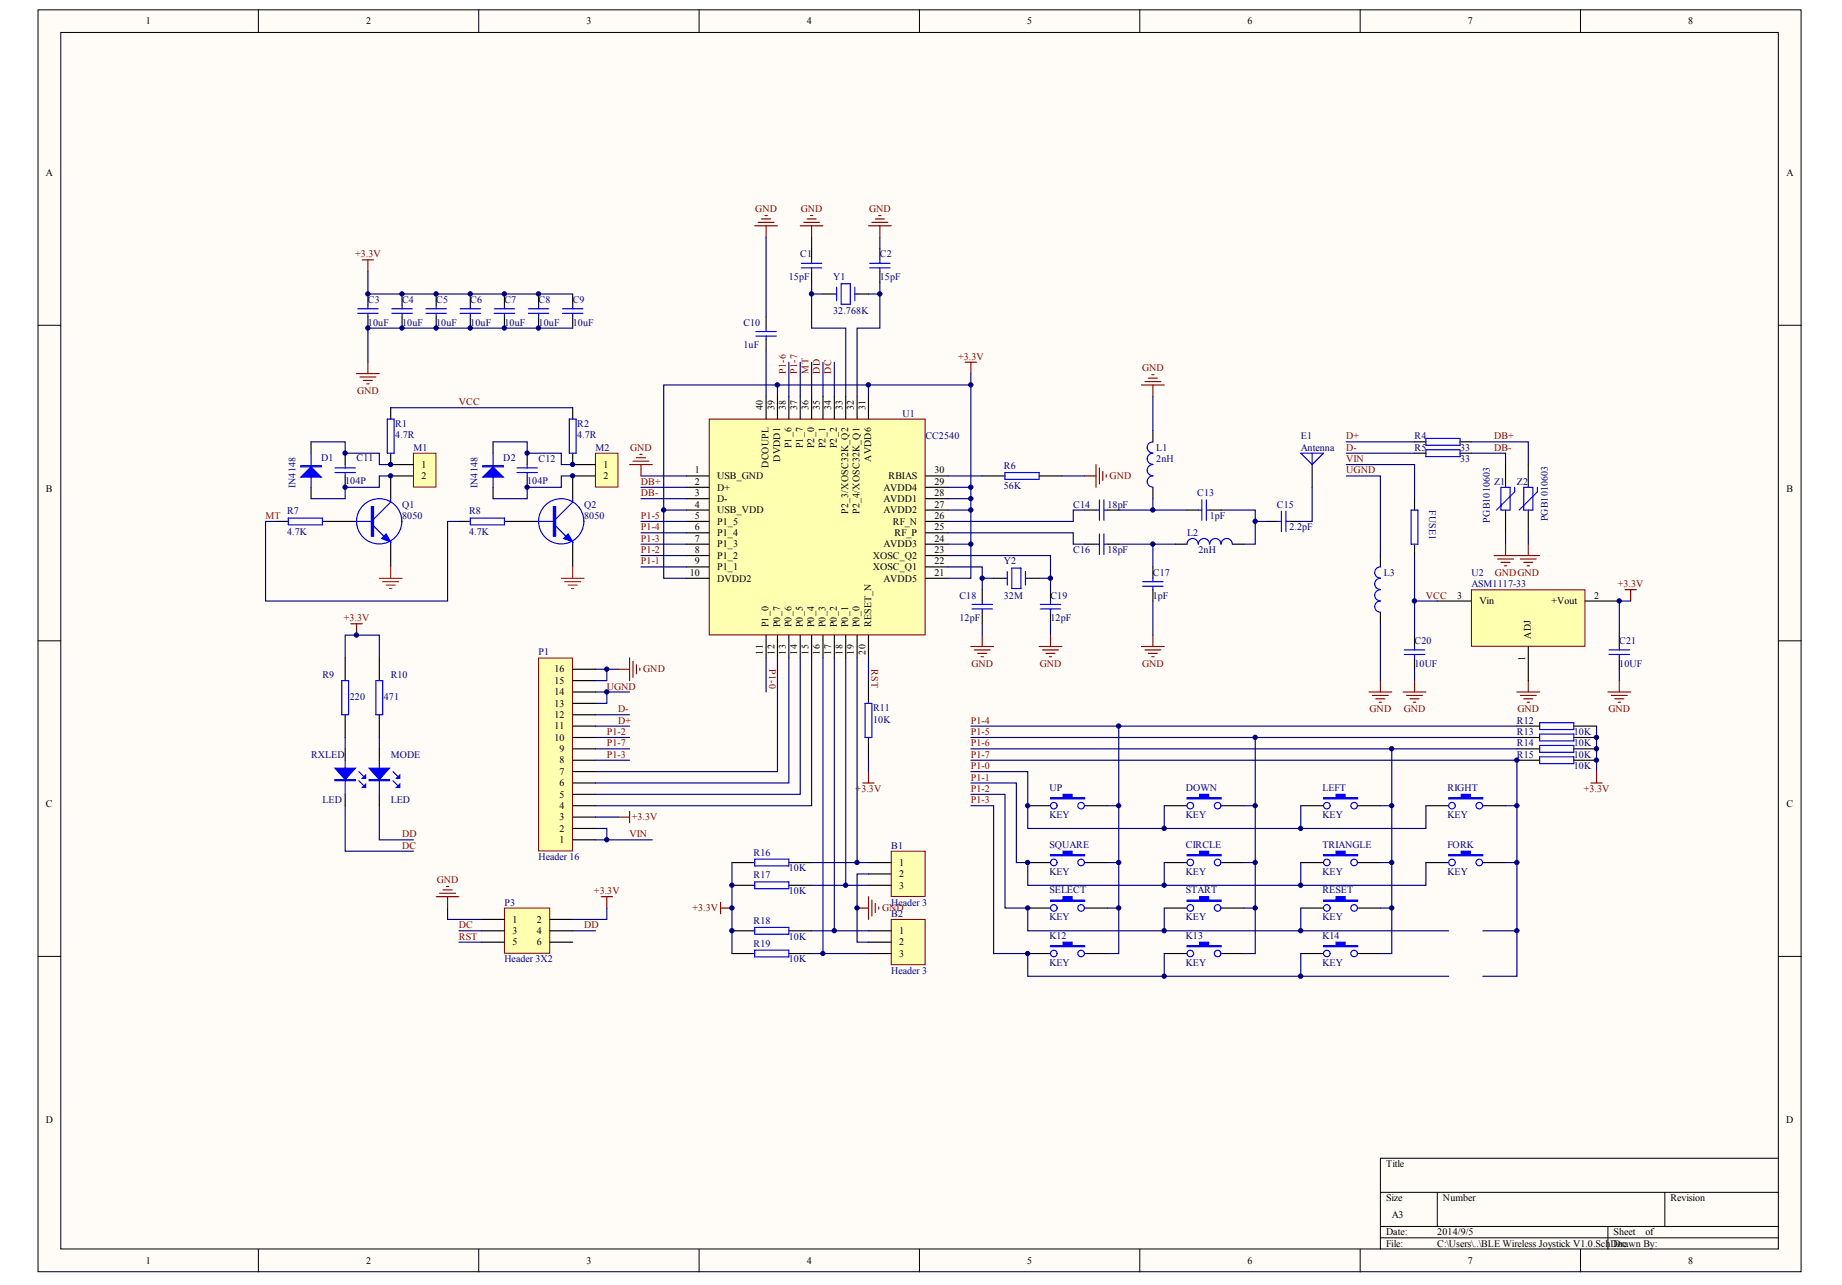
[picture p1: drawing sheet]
<svg xmlns="http://www.w3.org/2000/svg" width="287mm" height="200mm" viewBox="0 0 287 200" stroke-linecap="round" stroke-linejoin="round" font-family="sans-serif">
<g fill="#fffcf8" stroke="#000" stroke-width=".16">
<path d="M5.9 1.5h274.5v196.5h-274.5z"/>
<path d="M9.5 5.1h267.4v189.3h-267.4z"/>
</g>
<g fill="none" stroke="#000" stroke-width=".16">
<path d="M40.2 1.5v3.6M74.5 1.5v3.6M108.9 1.5v3.6M143.2 1.5v3.6M177.5 1.5v3.6M211.8 1.5v3.6M246.1 1.5v3.6M5.9 50.6h3.6M276.9 50.6h3.6M5.9 99.8h3.6M276.9 99.8h3.6M5.9 148.9h3.6"/>
<path d="M276.9 148.9h3.6M40.2 194.5v3.5M74.5 194.5v3.5M108.9 194.5v3.5M143.2 194.5v3.5M177.5 194.5v3.5M211.8 194.5v3.5M214.9 185.6h62M214.9 190.9h62M214.9 192.7h62M223.8 185.6v5.3M246.1 194.5v3.5"/>
<path d="M250.4 190.9v3.6M259.2 185.6v5.3M276.9 180.3h-62v14.2"/>
</g>
<path d="M110.4 65.2h33.6v33.6h-33.6z" fill="#ffffb0" stroke="#800000" stroke-width=".16"/>
<g fill="none" stroke="#000" stroke-width=".18">
<path d="M126.4 38.7v1.8M137 38.7v1.8M57.3 45.8v1.7M57.3 49.3v1.8M62.6 45.8v1.7M62.6 49.3v1.8M67.9 45.8v1.7M67.9 49.3v1.8M73.2 45.8v1.7M73.2 49.3v1.8M78.5 45.8v1.7M78.5 49.3v1.8"/>
<path d="M83.9 45.8v1.7M83.9 49.3v1.8M89.2 45.8v1.7M89.2 49.3v1.8M119.3 49.3v1.8M119.3 52.8v1.8M126.4 42.2v1.8M128.1 45.8h1.8M133.5 45.8h1.7M137 42.2v1.8M106.9 74.1h3.5M106.9 75.9h3.5"/>
<path d="M106.9 77.6h3.5M106.9 79.4h3.5M119.3 61.7v3.5M121.1 61.7v3.5M122.8 61.7v3.5M124.6 61.7v3.5M126.4 61.7v3.5M128.1 61.7v3.5M129.9 61.7v3.5M131.7 61.7v3.5M133.5 61.7v3.5M135.2 61.7v3.5"/>
<path d="M144.1 74.1h3.5M144.1 75.9h3.5M144.1 77.6h3.5M144.1 79.4h3.5M152.9 74.1h3.6M161.8 74.1h3.5M168.9 79.4h1.8M172.4 79.4h1.8M179.5 67v1.8M179.5 75.9v1.7M184.8 79.4h1.8M188.4 79.4h1.7"/>
<path d="M204.3 72.3v3.6M106.9 81.2h3.5M106.9 82.9h3.5M106.9 84.7h3.5M106.9 86.5h3.5M106.9 88.2h3.5M106.9 90h3.5M119.3 98.9v3.5M121.1 98.9v3.5M122.8 98.9v3.5M124.6 98.9v3.5M126.4 98.9v3.5"/>
<path d="M128.1 98.9v3.5M129.9 98.9v3.5M131.7 98.9v3.5M133.5 98.9v3.5M135.2 98.9v3.5M144.1 81.2h3.5M144.1 82.9h3.5M144.1 84.7h3.5M144.1 86.5h3.5M144.1 88.2h3.5M144.1 90h3.5M152.9 91.8v1.8"/>
<path d="M152.9 95.3v1.8M154.7 90h1.8M160 90h1.8M163.6 91.8v1.8M163.6 95.3v1.8M168.9 84.7h1.8M172.4 84.7h1.8M179.5 88.2v1.8M179.5 91.8v1.8M183.1 84.7h1.7M191.9 84.7h1.8M197.2 81.2h1.8"/>
<path d="M200.8 81.2h1.7M53.7 102.4v3.5M53.7 111.3v3.5M59.1 102.4v3.5M59.1 111.3v3.5M135.2 105.9v3.6M135.2 114.8v3.5M236.2 113h3.5M236.2 118.3h3.5M236.2 114.8h3.5M236.2 116.6h3.5M245 113h3.6"/>
<path d="M245 118.3h3.6M245 114.8h3.6M245 116.6h3.6M114 134.3h3.5M114 137.8h3.5M122.8 134.3h3.6M122.8 137.8h3.6M114 144.9h3.5M114 148.4h3.5M122.8 144.9h3.6M122.8 148.4h3.6"/>
</g>
<g fill="none" stroke="#00f" stroke-width=".18">
<path d="M55.7 48.8h3.2M55.7 48.1h3.2M57.3 47.5v.6M57.3 48.8v.5M61 48.8h3.2M61 48.1h3.2M62.6 47.5v.6M62.6 48.8v.5M66.3 48.8h3.2M66.3 48.1h3.2M67.9 47.5v.6M67.9 48.8v.5"/>
<path d="M71.6 48.8h3.2M71.6 48.1h3.2M73.2 47.5v.6M73.2 48.8v.5M76.9 48.8h3.2M76.9 48.1h3.2M78.5 47.5v.6M78.5 48.8v.5M82.3 48.8h3.2M82.3 48.1h3.2M83.9 47.5v.6M83.9 48.8v.5"/>
<path d="M87.6 48.8h3.2M87.6 48.1h3.2M89.2 47.5v.6M89.2 48.8v.5M117.7 52.3h3.2M117.7 51.6h3.2M119.3 51.1v.5M119.3 52.3v.5M124.8 41.7h3.2M124.8 41h3.2M126.4 40.5v.5M126.4 41.7v.5"/>
<path d="M129.9 45.8h.4M130.3 44.7v2.1M131 44.2h1.4v3.2h-1.4zM133.1 44.7v2.1M133.1 45.8h.4M135.4 41.7h3.2M135.4 41h3.2M137 40.5v.5M137 41.7v.5M156.5 73.6h5.3v1h-5.3zM170.7 79.4h.5M171.2 77.8v3.2"/>
<path d="M171.9 79.4h.5M171.9 77.8v3.2M179.5 68.8a.86 .86 0 0 0-.9 .9 .86 .86 0 0 0 .9 .8M179.5 74.1a.87 .87 0 0 0-.9 .9 .87 .87 0 0 0 .9 .8M179.5 72.3a.87 .87 0 0 0-.9 .9 .87 .87 0 0 0 .9 .9M179.5 70.5a.87 .87 0 0 0-.9 .9 .87 .87 0 0 0 .9 .9M186.6 79.4h.5M187.1 77.8v3.2M187.8 79.4h.6M187.8 77.8v3.2M199.5 79.6v3.2M200.2 79.6v3.2"/>
<path d="M202.5 70.5h3.6l-1.8 1.8zM204.3 70.5v1.8M151.3 94.8h3.2M151.3 94.1h3.2M152.9 93.6v.5M152.9 94.8v.5M156.5 90h.3M156.8 89v2.1M157.5 88.4h1.5v3.2h-1.5zM159.7 89v2.1M159.7 90h.3M162 94.8h3.2"/>
<path d="M162 94.1h3.2M163.6 93.6v.5M163.6 94.8v.5M170.7 84.7h.5M171.2 83.1v3.2M171.9 84.7h.5M171.9 83.1v3.2M177.9 91.3h3.2M177.9 90.5h3.2M179.5 90v.5M179.5 91.3v.5M186.6 84.7a.87 .87 0 0 0-.9-.9 .87 .87 0 0 0-.9 .9"/>
<path d="M188.3 84.7a.87 .87 0 0 0-.8-.9 .87 .87 0 0 0-.9 .9M190.1 84.7a.87 .87 0 0 0-.9-.9 .87 .87 0 0 0-.8 .9M191.9 84.7a.87 .87 0 0 0-.9-.9 .87 .87 0 0 0-.9 .9M199 81.2h.5M200.2 81.2h.6M53.2 105.9h1.1v5.4h-1.1zM58.5 105.9h1.1v5.4h-1.1zM134.7 109.5h1.1v5.3h-1.1zM239.7 112.5h5.3v1.1h-5.3zM239.7 114.3h5.3v1h-5.3zM239.7 116h5.3v1.1h-5.3zM239.7 117.8h5.3v1.1h-5.3z"/>
<path d="M117.5 133.7h5.3v1.1h-5.3zM117.5 137.3h5.3v1h-5.3zM117.5 144.4h5.3v1h-5.3zM117.5 147.9h5.3v1.1h-5.3z"/>
</g>
<g fill="none" stroke="#000080" stroke-width=".18">
<path d="M119.3 36.9v12.4M126.4 36.9v1.8M137 36.9v1.8M57.3 42.2v3.6h31.9M89.2 51.1h-31.9v5.3M119.3 54.6v7.1M121.1 59.9v1.8M126.4 44v7.1h5.3v10.6M126.4 45.8h1.7M135.2 45.8h1.8M135.2 59.9v1.8M137 44v7.1h-3.5v10.6"/>
<path d="M151.2 58.2v31.8h-3.6M151.2 59.9h-47.9v30.1h3.6M99.8 74.1h7.1M99.8 75.9h7.1M99.8 77.6h7.1M103.3 79.4h3.6M147.6 79.4h3.6M147.6 74.1h5.3M147.6 75.9h3.6M147.6 77.6h3.6M165.3 74.1h3.6M168.9 79.4h-1.8v1.8h-19.5"/>
<path d="M174.2 79.4h10.6M179.5 61.7v5.3M179.5 77.6v1.8M190.1 79.4h5.4v5.3h-1.8M204.3 75.9v5.3h-1.8M147.6 82.9h19.5v1.8h1.8M147.6 88.2h5.3v3.6M147.6 86.5h16v5.3M147.6 84.7h3.6M152.9 90h1.8M152.9 97.1v1.8M161.8 90h1.8"/>
<path d="M163.6 97.1v1.8M174.2 84.7h8.9M179.5 84.7v3.5M179.5 93.6v5.3M195.5 81.2h1.7"/>
</g>
<g fill="none" stroke="#800000" stroke-width=".18">
<path d="M117.5 35.1h3.6M118 34.6h2.5M118.6 34.1h1.4M119.1 33.6h.4M119.3 35.1v1.8M124.6 35.1h3.5M125.1 34.6h2.5M125.7 34.1h1.4M126.2 33.6h.3M126.4 35.1v1.8M135.2 35.1h3.6M135.8 34.6h2.4"/>
<path d="M136.3 34.1h1.4M136.8 33.6h.4M137 35.1v1.8M55.5 58.2h3.6M56 58.7h2.5M56.4 40.5h1.8M56.6 59.2h1.4M57.1 59.7h.4M57.3 40.5v1.7M57.3 56.4v1.8M150.3 56.4h1.8M151.2 56.4v1.8"/>
<path d="M177.7 59.9h3.6M178.3 59.4h2.4M178.8 58.9h1.4M179.3 58.3h.4M179.5 59.9v1.8M168.9 74.1h1.8M170.7 72.3v3.6M171.2 72.8v2.5M171.7 73.4v1.4M172.2 73.9v.4M152.9 98.9v1.7M163.6 98.9v1.7"/>
<path d="M179.5 98.9v1.7M151.2 100.6h3.5M151.7 101.2h2.5M152.2 101.7h1.4M152.8 102.2h.3M161.8 100.6h3.5M162.3 101.2h2.5M162.9 101.7h1.4M163.4 102.2h.3M177.7 100.6h3.6M178.3 101.2h2.4M178.8 101.7h1.4"/>
<path d="M179.3 102.2h.4M93.6 139.6h1.8M94.5 139.6v1.8M96.3 127.2h1.7M98 126.3v1.8M134.3 121.9h1.8M135.2 120.1v1.8M112.2 140.5v1.7M112.2 141.4h1.8"/>
</g>
<path d="M138.8 143.1h5.2v7.1h-5.2z" fill="#ffffb0" stroke="#800000" stroke-width=".16"/>
<path d="M135.2 144.9h3.6M135.2 146.7h3.6M135.2 148.4h3.6" fill="none" stroke="#000" stroke-width=".18"/>
<path d="M138.8 132.5h5.2v7h-5.2z" fill="#ffffb0" stroke="#800000" stroke-width=".16"/>
<path d="M135.2 134.3h3.6M135.2 136h3.6M135.2 137.8h3.6" fill="none" stroke="#000" stroke-width=".18"/>
<path d="M128.1 102.4v46M129.9 102.4v42.5M131.7 102.4v35.4M133.5 102.4v31.9M114 134.3v14.1M126.4 137.8h8.8M126.4 134.3h8.8M135.2 136h-1.7v10.7h1.7M126.4 148.4h8.8M126.4 144.9h8.8" fill="none" stroke="#000080" stroke-width=".18"/>
<path d="M98 72.3h3.6M98.6 71.8h2.4M99.1 71.3h1.4M99.6 70.7h.4M99.8 72.3v1.8M135.2 139.6v3.5M133.5 141.4h1.7M135.8 140.1v2.5M136.3 140.6v1.5M136.8 141.2v.3" fill="none" stroke="#800000" stroke-width=".18"/>
<path d="M83.9 102.4h5.2v30.1h-5.2z" fill="#ffffb0" stroke="#800000" stroke-width=".16"/>
<g fill="none" stroke="#000" stroke-width=".18">
<path d="M89.2 118.3h3.5M89.2 116.6h3.5M89.2 114.8h3.5M89.2 113h3.5M89.2 111.3h3.5M89.2 109.5h3.5M89.2 107.7h3.5M89.2 105.9h3.5M89.2 104.2h3.5M89.2 130.7h3.5M89.2 129h3.5M89.2 127.2h3.5"/>
<path d="M89.2 125.4h3.5M89.2 123.6h3.5M89.2 121.9h3.5M89.2 120.1h3.5"/>
</g>
<path d="M121.1 102.4v17.7h-28.4M122.8 102.4v19.5h-30.1M124.6 102.4v21.2h-31.9M126.4 102.4v23h-33.7" fill="none" stroke="#000080" stroke-width=".18"/>
<path d="M78.5 141.4h7.1v7h-7.1z" fill="#ffffb0" stroke="#800000" stroke-width=".16"/>
<g fill="none" stroke="#000" stroke-width=".18">
<path d="M60.8 63.5v1.7M60.8 70.5v1.8M60.8 74.1v3.5M89.2 63.5v1.7M89.2 70.5v1.8M89.2 74.1v3.5M43.1 81.2h1.8M50.2 81.2h5.3M60.8 84.7v3.5M71.5 81.2h1.7M78.5 81.2h5.4M89.2 84.7v3.5"/>
<path d="M75 143.1h3.5M75 144.9h3.5M75 146.7h3.5M85.6 143.1h3.6M85.6 144.9h3.6M85.6 146.7h3.6"/>
</g>
<path d="M67.9 139.6h3.6M68.4 139h2.5M69 138.5h1.4M69.5 138h.4M69.7 139.6v1.8" fill="none" stroke="#800000" stroke-width=".18"/>
<path d="M126.4 56.4v5.3M128.1 56.4v5.3M129.9 56.4v5.3M135.2 102.4v3.5M69.7 141.4v1.7h5.3M71.5 144.9h3.5M71.5 146.7h3.5M89.2 144.9h3.5M94.5 141.4v1.7h-5.3" fill="none" stroke="#000080" stroke-width=".18"/>
<g fill="none" stroke="#00f" stroke-width=".18">
<path d="M60.3 65.2h1.1v5.3h-1.1zM60.8 77.6v.6l-2.6 2.6M88.6 65.2h1.1v5.3h-1.1zM89.2 77.6v.6l-2.7 2.6M44.9 80.6h5.3v1.1h-5.3zM55.5 81.2h2.7M58.2 81.9l1.6 1.6M60.8 84.4v.3M73.2 80.6h5.3v1.1h-5.3zM83.9 81.2h2.6M86.5 81.9l1.6 1.6M89.2 84.4v.3"/>
<circle cx="59" cy="81.1" r="3.5"/>
<circle cx="87.4" cy="81.1" r="3.5"/>
</g>
<g fill="#00f" stroke="#00f" stroke-width=".18">
<path d="M59.4 83.8l.7-.7 .7 1.3z"/>
<path d="M87.8 83.8l.7-.7 .7 1.3z"/>
<path d="M57.8 78.9h.4v4.6h-.4z" fill-rule="evenodd"/>
<path d="M86.2 78.9h.3v4.6h-.3z" fill-rule="evenodd"/>
</g>
<path d="M59.1 90h3.5M59.6 90.5h2.5M60.1 91.1h1.4M60.7 91.6h.3M60.8 88.2v1.8M87.4 90h3.5M87.9 90.5h2.5M88.5 91.1h1.4M89 91.6h.3M89.2 88.2v1.8" fill="none" stroke="#f00" stroke-width=".18"/>
<path d="M64.4 70.5h3.5v5.3h-3.5z" fill="#ffffb0" stroke="#800000" stroke-width=".16"/>
<path d="M60.8 72.3h3.6M60.8 74.1h3.6" fill="none" stroke="#000" stroke-width=".18"/>
<path d="M92.7 70.5h3.5v5.3h-3.5z" fill="#ffffb0" stroke="#800000" stroke-width=".16"/>
<g fill="none" stroke="#000" stroke-width=".18">
<path d="M48.4 68.8v1.7M48.4 75.9v1.7M53.7 70.5v1.8M53.7 74.1v1.8M76.8 68.8v1.7M76.8 75.9v1.7M82.1 70.5v1.8M82.1 74.1v1.8M89.2 72.3h3.5M89.2 74.1h3.5M220.2 68.8h1.8M220.2 70.5h1.8"/>
<path d="M220.2 77.6v1.8M227.3 68.8h1.8M227.3 70.5h1.8M214.9 86.5v1.7M214.9 95.3v1.8M220.2 84.7v1.8M220.2 98.9v1.7M252.1 98.9v1.7M53.7 116.6v1.7M59.1 116.6v1.7M220.2 102.4v1.8M252.1 102.4v1.8"/>
<path d="M53.7 123.6v1.8M59.1 123.6v1.8M160 134.3h3.6M160 125.4h3.6M168.9 134.3h3.5M168.9 125.4h3.5M181.3 134.3h3.5M181.3 125.4h3.5M190.1 134.3h3.6M190.1 125.4h3.6M202.5 134.3h3.6M202.5 125.4h3.6"/>
<path d="M211.4 134.3h3.5M211.4 125.4h3.5M222 134.3h3.6M222 125.4h3.6M230.9 134.3h3.5M230.9 125.4h3.5M160 141.4h3.6M160 148.4h3.6M168.9 141.4h3.5M168.9 148.4h3.5M181.3 141.4h3.5M181.3 148.4h3.5"/>
<path d="M190.1 141.4h3.6M190.1 148.4h3.6M202.5 141.4h3.6M202.5 148.4h3.6M211.4 141.4h3.5M211.4 148.4h3.5"/>
</g>
<g fill="none" stroke="#00f" stroke-width=".18">
<path d="M46.8 72.5h3.2v.2h-3.2zM48.4 70.5v5.4M52.2 73.6h3.1M52.2 72.8h3.1M53.7 72.3v.5M53.7 73.6v.5M75.2 72.5h3.2v.2h-3.2zM76.8 70.5v5.4M80.5 73.6h3.2M80.5 72.8h3.2M82.1 72.3v.5M82.1 73.6v.5"/>
<path d="M219.7 79.4h1.1v5.3h-1.1zM222 68.2h5.3v1.1h-5.3zM222 70h5.3v1.1h-5.3zM214.9 91.8a.88 .88 0 0 0-.8 .9 .88 .88 0 0 0 .8 .9 .87 .87 0 0 0-.8 .8 .87 .87 0 0 0 .8 .9M214.9 90a.87 .87 0 0 0-.8 .9 .87 .87 0 0 0 .8 .9M214.9 88.2a.87 .87 0 0 0-.8 .9 .87 .87 0 0 0 .8 .9M53.7 118.3v5.3M59.1 118.3v5.3M218.7 101.9h3.1M218.7 101.2h3.1M220.2 100.6v.6M220.2 101.9v.5"/>
<path d="M250.5 101.9h3.2M250.5 101.2h3.2M252.1 100.6v.6M252.1 101.9v.5M55.9 121.5l.7 .7M55.9 120.1l.7 .7M61.2 121.5l.7 .7M61.2 120.1l.7 .7"/>
<circle cx="164.1" cy="134.3" r=".51"/>
<circle cx="164.1" cy="125.4" r=".51"/>
<circle cx="168.3" cy="134.3" r=".51"/>
<circle cx="168.3" cy="125.4" r=".51"/>
<circle cx="185.3" cy="134.3" r=".51"/>
<circle cx="185.3" cy="125.4" r=".51"/>
<circle cx="189.6" cy="134.3" r=".51"/>
<circle cx="189.6" cy="125.4" r=".51"/>
<circle cx="206.6" cy="134.3" r=".51"/>
<circle cx="206.6" cy="125.4" r=".51"/>
<circle cx="210.8" cy="134.3" r=".51"/>
<circle cx="210.8" cy="125.4" r=".51"/>
<circle cx="226.1" cy="134.3" r=".51"/>
<circle cx="226.1" cy="125.4" r=".51"/>
<circle cx="230.3" cy="134.3" r=".51"/>
<circle cx="230.3" cy="125.4" r=".51"/>
<circle cx="164.1" cy="141.3" r=".51"/>
<circle cx="164.1" cy="148.4" r=".51"/>
<circle cx="168.3" cy="141.3" r=".51"/>
<circle cx="168.3" cy="148.4" r=".51"/>
<circle cx="185.3" cy="141.3" r=".51"/>
<circle cx="185.3" cy="148.4" r=".51"/>
<circle cx="189.6" cy="141.3" r=".51"/>
<circle cx="189.6" cy="148.4" r=".51"/>
<circle cx="206.6" cy="141.3" r=".51"/>
<circle cx="206.6" cy="148.4" r=".51"/>
<circle cx="210.8" cy="141.3" r=".51"/>
<circle cx="210.8" cy="148.4" r=".51"/>
</g>
<g fill="#00f" stroke="#00f" stroke-width=".18">
<path d="M46.8 74.3l1.6-1.6 1.6 1.6z"/>
<path d="M75.2 74.3l1.6-1.6 1.6 1.6z"/>
<path d="M52.2 119.6h3.1l-1.6 1.7z"/>
<path d="M56.4 122.6l.5-.5v.5z"/>
<path d="M56.4 121.2l.5-.6v.6z"/>
<path d="M57.5 119.6h3.2l-1.6 1.7z"/>
<path d="M61.7 122.6l.5-.5v.5z"/>
<path d="M61.7 121.2l.5-.6v.6z"/>
<path d="M52.2 121.3h3.1v.2h-3.1z" fill-rule="evenodd"/>
<path d="M57.5 121.3h3.2v.2h-3.2z" fill-rule="evenodd"/>
<path d="M163.6 133h1.9v-.5h1.4v.5h2v.2h-5.3z" fill-rule="evenodd"/>
<path d="M163.6 140.1h1.9v-.5h1.4v.5h2v.2h-5.3z" fill-rule="evenodd"/>
<path d="M163.6 124.2h1.9v-.6h1.4v.6h2v.2h-5.3z" fill-rule="evenodd"/>
<path d="M163.6 147.2h1.9v-.5h1.4v.5h2v.2h-5.3z" fill-rule="evenodd"/>
<path d="M184.8 133h2v-.5h1.4v.5h1.9v.2h-5.3z" fill-rule="evenodd"/>
<path d="M184.8 140.1h2v-.5h1.4v.5h1.9v.2h-5.3z" fill-rule="evenodd"/>
<path d="M184.8 124.2h2v-.6h1.4v.6h1.9v.2h-5.3z" fill-rule="evenodd"/>
<path d="M184.8 147.2h2v-.5h1.4v.5h1.9v.2h-5.3z" fill-rule="evenodd"/>
<path d="M206.1 133h1.9v-.5h1.4v.5h2v.2h-5.3z" fill-rule="evenodd"/>
<path d="M206.1 140.1h1.9v-.5h1.4v.5h2v.2h-5.3z" fill-rule="evenodd"/>
<path d="M206.1 124.2h1.9v-.6h1.4v.6h2v.2h-5.3z" fill-rule="evenodd"/>
<path d="M206.1 147.2h1.9v-.5h1.4v.5h2v.2h-5.3z" fill-rule="evenodd"/>
<path d="M225.6 133h1.9v-.5h1.4v.5h2v.2h-5.3z" fill-rule="evenodd"/>
<path d="M225.6 124.2h1.9v-.6h1.4v.6h2v.2h-5.3z" fill-rule="evenodd"/>
</g>
<g fill="none" stroke="#000080" stroke-width=".18">
<path d="M48.4 68.8h5.3v1.7h5.4v1.8h1.7M60.8 74.1h-1.7v1.8h-5.4v1.7h-5.3M76.8 68.8h5.3v1.7h5.3v1.8h1.8M89.2 74.1h-1.8v1.8h-5.3v1.7h-5.3M229.1 68.8h8.9v3.5M229.1 70.5h5.3v1.8M220.2 86.5v7.1M223.8 93.6h-3.6v5.3M253.9 93.6h-1.8v5.3M53.7 102.4v-3.5h5.4v3.5M53.7 114.8v1.8M59.1 114.8v1.8"/>
<path d="M92.7 104.2h3.6M92.7 111.3h5.3M92.7 113h5.3M92.7 114.8h5.3M92.7 116.6h5.3M92.7 118.3h5.3M92.7 107.7h5.3M94.5 104.2v1.7h-1.8M94.5 107.7v1.8h-1.8M135.2 118.3v1.8M151.2 118.3h85v33.7h-5.3M151.2 113h23"/>
<path d="M151.2 114.8h44.3M151.2 116.6h65.5M220.2 104.2v1.7M236.2 113h-62v35.4h-1.8M236.2 114.8h-40.7v33.6h-1.8M236.2 116.6h-19.5v31.8h-1.8M248.6 113v7.1M252.1 104.2v1.7M92.7 129h1.8v1.7M92.7 130.7h8.9M92.7 127.2h3.6M151.2 120.1h8.8v8.9h62v-3.6"/>
<path d="M151.2 121.9h7.1v12.4h1.7v3.5h62v-3.5M151.2 123.6h5.3v17.8h3.5v3.5h65.6M151.2 125.4h3.5v23h5.3v3.6h65.6M172.4 134.3h1.8M172.4 125.4h1.8M181.3 125.4v3.6M181.3 134.3v3.5M193.7 134.3h1.8M193.7 125.4h1.8M202.5 125.4v3.6M202.5 134.3v3.5M214.9 134.3h1.8"/>
<path d="M214.9 125.4h1.8M234.4 134.3h1.8M234.4 125.4h1.8M172.4 141.4h1.8M181.3 141.4v3.5M181.3 148.4v3.6M193.7 141.4h1.8M202.5 141.4v3.5M202.5 148.4v3.6M214.9 141.4h1.8M230.9 144.9h5.3"/>
</g>
<g fill="none" stroke="#800000" stroke-width=".18">
<path d="M232.6 86.5h7.1M233.2 87h2.5M233.7 87.5h1.4M234.2 88.1h.4M234.4 84.7v1.8M236.7 87h2.5M237.3 87.5h1.4M237.8 88.1h.3M238 84.7v1.8M253 91.8h1.8M253.9 91.8v1.8M96.3 104.2h1.7"/>
<path d="M98 102.4v3.5M98.6 102.9v2.5M99.1 103.5v1.4M99.6 104v.4M213.2 107.7h3.5M213.7 108.2h2.5M214.2 108.8h1.4M214.8 109.3h.3M214.9 105.9v1.8M218.5 107.7h3.5M219 108.2h2.5M219.5 108.8h1.5"/>
<path d="M220.1 109.3h.3M220.2 105.9v1.8M236.2 107.7h3.5M236.7 108.2h2.5M237.3 108.8h1.4M237.8 109.3h.3M238 105.9v1.8M250.4 107.7h3.5M250.9 108.2h2.5M251.4 108.8h1.4M252 109.3h.3M252.1 105.9v1.8"/>
<path d="M247.7 121.9h1.8M248.6 120.1v1.8"/>
</g>
<path d="M229.1 91.8h17.7v8.8h-17.7z" fill="#ffffb0" stroke="#800000" stroke-width=".16"/>
<path d="M234.4 72.3v3.6M234.4 79.4v3.5M238 72.3v3.6M238 79.4v3.5M223.8 93.6h5.3M246.8 93.6h5.3M238 100.6v5.3" fill="none" stroke="#000" stroke-width=".18"/>
<g fill="none" stroke="#000080" stroke-width=".18">
<path d="M122.8 56.4v5.3M124.6 56.4v5.3M60.8 63.5h28.4M209.6 74.1h5.3v12.4M209.6 72.3h10.6v5.3M209.6 70.5h10.6M209.6 68.8h10.6M43.1 81.2h-1.8v12.4h28.4v-12.4h1.8M99.8 81.2h7.1M99.8 82.9h7.1M99.8 84.7h7.1M99.8 86.5h7.1"/>
<path d="M99.8 88.2h7.1M214.9 97.1v8.8M234.4 82.9v1.8M238 82.9v1.8M119.3 102.4v5.3M53.7 125.4v7.1h10.7M59.1 125.4v5.3h5.3"/>
</g>
<path d="M233.7 75.9h1.4v3.5h-1.4zM235.8 75.9v.7l-2.8 2.8M237.3 75.9h1.4v3.5h-1.4zM239.4 75.9v.7l-2.9 2.8" fill="none" stroke="#00f" stroke-width=".18"/>
<path d="M54.6 97.1h1.8M55.5 97.1v1.8" fill="none" stroke="#800000" stroke-width=".18"/>
<g fill="#000080" stroke="#000080" stroke-width=".16">
<circle cx="53.7" cy="75.8" r=".34"/>
<circle cx="53.7" cy="70.5" r=".34"/>
<circle cx="55.5" cy="98.9" r=".34"/>
<circle cx="57.3" cy="51.1" r=".34"/>
<circle cx="57.3" cy="45.7" r=".34"/>
<circle cx="60.8" cy="74.1" r=".34"/>
<circle cx="60.8" cy="72.3" r=".34"/>
<circle cx="62.6" cy="51.1" r=".34"/>
<circle cx="62.6" cy="45.7" r=".34"/>
<circle cx="67.9" cy="51.1" r=".34"/>
<circle cx="67.9" cy="45.7" r=".34"/>
<circle cx="73.2" cy="51.1" r=".34"/>
<circle cx="73.2" cy="45.7" r=".34"/>
<circle cx="78.5" cy="51.1" r=".34"/>
<circle cx="78.5" cy="45.7" r=".34"/>
<circle cx="82.1" cy="75.8" r=".34"/>
<circle cx="82.1" cy="70.5" r=".34"/>
<circle cx="83.8" cy="51.1" r=".34"/>
<circle cx="83.8" cy="45.7" r=".34"/>
<circle cx="89.2" cy="74.1" r=".34"/>
<circle cx="89.2" cy="72.3" r=".34"/>
<circle cx="94.5" cy="130.7" r=".34"/>
<circle cx="94.5" cy="107.7" r=".34"/>
<circle cx="94.5" cy="104.2" r=".34"/>
<circle cx="103.3" cy="79.4" r=".34"/>
<circle cx="114" cy="144.9" r=".34"/>
<circle cx="114" cy="141.3" r=".34"/>
<circle cx="114" cy="137.8" r=".34"/>
<circle cx="121" cy="59.9" r=".34"/>
<circle cx="126.4" cy="45.7" r=".34"/>
<circle cx="128.1" cy="148.4" r=".33"/>
<circle cx="129.9" cy="144.9" r=".34"/>
<circle cx="131.7" cy="137.8" r=".34"/>
<circle cx="133.4" cy="141.3" r=".34"/>
<circle cx="133.4" cy="134.3" r=".34"/>
<circle cx="135.2" cy="59.9" r=".34"/>
<circle cx="137" cy="45.7" r=".34"/>
<circle cx="151.2" cy="84.7" r=".34"/>
<circle cx="151.2" cy="79.4" r=".34"/>
<circle cx="151.2" cy="77.6" r=".34"/>
<circle cx="151.2" cy="75.8" r=".34"/>
<circle cx="151.2" cy="59.9" r=".34"/>
<circle cx="152.9" cy="90" r=".34"/>
<circle cx="160" cy="148.4" r=".33"/>
<circle cx="160" cy="141.3" r=".34"/>
<circle cx="160" cy="134.3" r=".34"/>
<circle cx="160" cy="125.4" r=".33"/>
<circle cx="163.5" cy="90" r=".34"/>
<circle cx="174.2" cy="141.3" r=".34"/>
<circle cx="174.2" cy="134.3" r=".34"/>
<circle cx="174.2" cy="125.4" r=".33"/>
<circle cx="174.2" cy="113" r=".34"/>
<circle cx="179.5" cy="84.7" r=".34"/>
<circle cx="179.5" cy="79.4" r=".34"/>
<circle cx="181.3" cy="152" r=".34"/>
<circle cx="181.3" cy="144.9" r=".34"/>
<circle cx="181.3" cy="137.8" r=".34"/>
<circle cx="181.3" cy="128.9" r=".34"/>
<circle cx="195.4" cy="141.3" r=".34"/>
<circle cx="195.4" cy="134.3" r=".34"/>
<circle cx="195.4" cy="125.4" r=".33"/>
<circle cx="195.4" cy="114.8" r=".34"/>
<circle cx="195.4" cy="81.1" r=".34"/>
<circle cx="202.5" cy="152" r=".34"/>
<circle cx="202.5" cy="144.9" r=".34"/>
<circle cx="202.5" cy="137.8" r=".34"/>
<circle cx="202.5" cy="128.9" r=".34"/>
<circle cx="216.7" cy="141.3" r=".34"/>
<circle cx="216.7" cy="134.3" r=".34"/>
<circle cx="216.7" cy="125.4" r=".33"/>
<circle cx="216.7" cy="116.6" r=".34"/>
<circle cx="220.2" cy="93.5" r=".34"/>
<circle cx="236.2" cy="144.9" r=".34"/>
<circle cx="236.2" cy="134.3" r=".34"/>
<circle cx="236.2" cy="125.4" r=".33"/>
<circle cx="236.2" cy="118.3" r=".34"/>
<circle cx="248.6" cy="118.3" r=".34"/>
<circle cx="248.6" cy="116.6" r=".34"/>
<circle cx="248.6" cy="114.8" r=".34"/>
<circle cx="252.1" cy="93.5" r=".34"/>
</g>
<g font-size="1.6">
<text x="22.7" y="3.8">1</text>
<text x="57" y="3.8">2</text>
<text x="91.3" y="3.8">3</text>
<text x="125.6" y="3.8">4</text>
<text x="159.9" y="3.8">5</text>
<text x="194.2" y="3.8">6</text>
<text x="228.6" y="3.8">7</text>
<text x="262.9" y="3.8">8</text>
<text x="7.2" y="27.5">A</text>
<text x="278.2" y="27.5">A</text>
<text x="7.2" y="76.6">B</text>
<text x="65.6" y="72.8">1</text>
<text x="65.6" y="74.6">2</text>
<text x="94" y="72.8">1</text>
<text x="94" y="74.6">2</text>
<text x="108.2" y="73.7">1</text>
<text x="108.2" y="75.5">2</text>
<text x="108.2" y="77.2">3</text>
<text x="111.7" y="74.6">USB_GND</text>
<text x="111.7" y="76.4">D+</text>
<text x="137.6" y="76.4">AVDD4</text>
<text x="138.4" y="74.6">RBIAS</text>
<text x="145.5" y="77.2">28</text>
<text x="145.5" y="75.5">29</text>
<text x="145.5" y="73.7">30</text>
<text x="278.2" y="76.6">B</text>
<text x="108.2" y="79">4</text>
<text x="108.2" y="80.8">5</text>
<text x="108.2" y="82.6">6</text>
<text x="111.7" y="78.1">D-</text>
<text x="111.7" y="79.9">USB_VDD</text>
<text x="111.7" y="81.7">P1_5</text>
<text x="111.7" y="83.4">P1_4</text>
<text x="137.6" y="79.9">AVDD2</text>
<text x="137.6" y="78.1">AVDD1</text>
<text x="139" y="81.7">RF_N</text>
<text x="139.3" y="83.4">RF_P</text>
<text x="145.5" y="82.6">25</text>
<text x="145.5" y="80.8">26</text>
<text x="145.5" y="79">27</text>
<text x="107.4" y="89.6">10</text>
<text x="108.2" y="84.3">7</text>
<text x="108.2" y="86.1">8</text>
<text x="108.2" y="87.9">9</text>
<text x="111.7" y="85.2">P1_3</text>
<text x="111.7" y="87">P1_2</text>
<text x="111.7" y="88.8">P1_1</text>
<text x="135.9" y="88.8">XOSC_Q1</text>
<text x="135.9" y="87">XOSC_Q2</text>
<text x="137.6" y="85.2">AVDD3</text>
<text x="145.5" y="89.6">21</text>
<text x="145.5" y="87.9">22</text>
<text x="145.5" y="86.1">23</text>
<text x="145.5" y="84.3">24</text>
<text x="111.7" y="90.5">DVDD2</text>
<text x="137.6" y="90.5">AVDD5</text>
<text x="226.9" y="93.2">3</text>
<text x="230.3" y="94.1">Vin</text>
<text x="241.6" y="94.1">+Vout</text>
<text x="248.2" y="93.2">2</text>
<text x="86.3" y="106.5">15</text>
<text x="86.3" y="104.7">16</text>
<text x="86.3" y="113.5">11</text>
<text x="86.3" y="111.8">12</text>
<text x="86.3" y="110">13</text>
<text x="86.3" y="108.2">14</text>
<text x="86.3" y="115.3">10</text>
<text x="87.1" y="118.8">8</text>
<text x="87.1" y="117.1">9</text>
<text x="7.2" y="125.7">C</text>
<text x="87.1" y="125.9">4</text>
<text x="87.1" y="124.2">5</text>
<text x="87.1" y="122.4">6</text>
<text x="87.1" y="120.6">7</text>
<text x="278.2" y="125.7">C</text>
<text x="87.1" y="131.2">1</text>
<text x="87.1" y="129.5">2</text>
<text x="87.1" y="127.7">3</text>
<text x="140" y="134.8">1</text>
<text x="140" y="136.5">2</text>
<text x="79.8" y="143.6">1</text>
<text x="83.6" y="143.6">2</text>
<text x="140" y="138.3">3</text>
<text x="79.8" y="145.4">3</text>
<text x="79.8" y="147.2">5</text>
<text x="83.6" y="145.4">4</text>
<text x="83.6" y="147.2">6</text>
<text x="140" y="145.4">1</text>
<text x="140" y="147.2">2</text>
<text x="140" y="148.9">3</text>
<text x="7.1" y="174.8">D</text>
<text x="278.1" y="174.8">D</text>
<text x="215.8" y="181.7">Title</text>
<text x="215.8" y="187">Size</text>
<text x="216.7" y="189.6">A3</text>
<text x="224.7" y="187">Number</text>
<text x="260.1" y="187">Revision</text>
<text x="22.7" y="196.7">1</text>
<text x="57" y="196.7">2</text>
<text x="91.3" y="196.7">3</text>
<text x="125.6" y="196.7">4</text>
<text x="159.9" y="196.7">5</text>
<text x="194.2" y="196.7">6</text>
<text x="215.8" y="192.3">Date:</text>
<text x="215.8" y="194.1">File:</text>
<text x="223.8" y="192.3">2014/9/5</text>
<text x="223.8" y="194.1">C:\Users\..\BLE Wireless Joystick V1.0.Sch</text>
<text x="228.6" y="196.7">7</text>
<text x="250.8" y="194.1">Doc</text>
<text x="251.2" y="192.3">Sheet</text>
<text x="251.2" y="194.1">Drawn By:</text>
<text x="256.2" y="192.3">of</text>
<text x="262.9" y="196.7">8</text>
</g>
<g font-size="1.6" fill="#800000">
<text x="117.6" y="33">GND</text>
<text x="124.7" y="33">GND</text>
<text x="135.3" y="33">GND</text>
<text x="55.3" y="40.1">+3.3V</text>
<text x="149.2" y="56">+3.3V</text>
<text x="177.8" y="57.8">GND</text>
<text x="55.6" y="61.3">GND</text>
<text x="71.5" y="63.1">VCC</text>
<text x="98.1" y="70.2">GND</text>
<text x="209.6" y="68.4">D+</text>
<text x="209.6" y="70.2">D-</text>
<text x="209.6" y="71.9">VIN</text>
<text x="232.6" y="68.4">DB+</text>
<text x="232.6" y="70.2">DB-</text>
<text x="99.8" y="75.5">DB+</text>
<text x="99.8" y="77.2">DB-</text>
<text x="172.8" y="74.6">GND</text>
<text x="209.6" y="73.7">UGND</text>
<text x="41.3" y="80.8">MT</text>
<text x="99.8" y="80.8">P1-5</text>
<text x="99.8" y="82.6">P1-4</text>
<text x="99.8" y="84.3">P1-3</text>
<text x="99.8" y="86.1">P1-2</text>
<text x="99.8" y="87.9">P1-1</text>
<text x="232.7" y="89.6">GNDGND</text>
<text x="222" y="93.2">VCC</text>
<text x="251.9" y="91.4">+3.3V</text>
<text x="53.5" y="96.7">+3.3V</text>
<text x="94.5" y="107.3">UGND</text>
<text x="100.2" y="104.7">GND</text>
<text x="151.3" y="103.8">GND</text>
<text x="161.9" y="103.8">GND</text>
<text x="177.8" y="103.8">GND</text>
<text x="96.3" y="110.9">D-</text>
<text x="96.3" y="112.6">D+</text>
<text x="151.2" y="112.6">P1-4</text>
<text x="213.3" y="110.9">GND</text>
<text x="218.6" y="110.9">GND</text>
<text x="236.3" y="110.9">GND</text>
<text x="250.5" y="110.9">GND</text>
<text x="94.5" y="114.4">P1-2</text>
<text x="94.5" y="116.2">P1-7</text>
<text x="94.5" y="118">P1-3</text>
<text x="151.2" y="118">P1-7</text>
<text x="151.2" y="116.2">P1-6</text>
<text x="151.2" y="114.4">P1-5</text>
<text x="151.2" y="119.7">P1-0</text>
<text x="133.2" y="123.3">+3.3V</text>
<text x="151.2" y="125">P1-3</text>
<text x="151.2" y="123.3">P1-2</text>
<text x="151.2" y="121.5">P1-1</text>
<text x="246.6" y="123.3">+3.3V</text>
<text x="62.6" y="130.3">DD</text>
<text x="98" y="130.3">VIN</text>
<text x="98.4" y="127.7">+3.3V</text>
<text x="62.6" y="132.1">DC</text>
<text x="68" y="137.4">GND</text>
<text x="92.5" y="139.2">+3.3V</text>
<text x="107.8" y="141.9">+3.3V</text>
<text x="137.4" y="141.9">GND</text>
<text x="71.5" y="144.5">DC</text>
<text x="71.5" y="146.3">RST</text>
<text x="90.9" y="144.5">DD</text>
</g>
<g font-size="1.6" fill="#000080">
<text x="124.6" y="40.1">C1</text>
<text x="137" y="40.1">C2</text>
<text x="57.3" y="47.2">C3</text>
<text x="62.6" y="47.2">C4</text>
<text x="67.9" y="47.2">C5</text>
<text x="73.2" y="47.2">C6</text>
<text x="78.5" y="47.2">C7</text>
<text x="83.9" y="47.2">C8</text>
<text x="89.2" y="47.2">C9</text>
<text x="122.8" y="43.6">15pF</text>
<text x="129.7" y="43.6">Y1</text>
<text x="137" y="43.6">15pF</text>
<text x="57.3" y="50.7">10uF</text>
<text x="62.6" y="50.7">10uF</text>
<text x="67.9" y="50.7">10uF</text>
<text x="73.2" y="50.7">10uF</text>
<text x="78.5" y="50.7">10uF</text>
<text x="83.9" y="50.7">10uF</text>
<text x="89.2" y="50.7">10uF</text>
<text x="115.7" y="50.7">C10</text>
<text x="129.7" y="48.9">32.768K</text>
<text x="115.7" y="54.2">1uF</text>
<text x="140.5" y="64.9">U1</text>
<text x="50" y="71.8">D1</text>
<text x="55.5" y="71.8">C11</text>
<text x="61.5" y="66.4">R1</text>
<text x="61.5" y="68.2">4.7R</text>
<text x="64.4" y="70.2">M1</text>
<text x="78.4" y="71.8">D2</text>
<text x="83.9" y="71.9">C12</text>
<text x="89.9" y="66.4">R2</text>
<text x="89.9" y="68.2">4.7R</text>
<text x="92.7" y="70.2">M2</text>
<text x="144.1" y="68.4">CC2540</text>
<text x="180" y="70.2">L1</text>
<text x="180" y="71.9">2nH</text>
<text x="202.5" y="68.4">E1</text>
<text x="202.5" y="70.2">Antenna</text>
<text x="220.2" y="68.4">R4</text>
<text x="220.2" y="70.2">R5</text>
<text x="227.3" y="70.2">33</text>
<text x="227.3" y="71.9">33</text>
<text x="53.7" y="75.3">104P</text>
<text x="82.1" y="75.3">104P</text>
<text x="156.3" y="73">R6</text>
<text x="156.3" y="76.2">56K</text>
<text x="186.4" y="77.2">C13</text>
<text x="232.6" y="75.5">Z1</text>
<text x="236.2" y="75.5">Z2</text>
<text x="44.7" y="80.1">R7</text>
<text x="44.7" y="83.3">4.7K</text>
<text x="62.6" y="79">Q1</text>
<text x="62.6" y="80.8">8050</text>
<text x="73.1" y="80.1">R8</text>
<text x="73.1" y="83.3">4.7K</text>
<text x="90.9" y="79">Q2</text>
<text x="90.9" y="80.8">8050</text>
<text x="167.1" y="79">C14</text>
<text x="172.4" y="79">18pF</text>
<text x="184.8" y="83.4">L2</text>
<text x="188.4" y="80.8">1pF</text>
<text x="198.8" y="79">C15</text>
<text x="200.8" y="82.6">2.2pF</text>
<text x="156.3" y="87.9">Y2</text>
<text x="167.1" y="86.1">C16</text>
<text x="172.4" y="86.1">18pF</text>
<text x="179.5" y="89.6">C17</text>
<text x="186.6" y="86.1">2nH</text>
<text x="215.5" y="89.6">L3</text>
<text x="229.1" y="89.6">U2</text>
<text x="149.4" y="93.2">C18</text>
<text x="156.3" y="93.2">32M</text>
<text x="163.6" y="93.2">C19</text>
<text x="179.5" y="93.2">1pF</text>
<text x="229.1" y="91.4">ASM1117-33</text>
<text x="149.4" y="96.7">12pF</text>
<text x="163.6" y="96.7">12pF</text>
<text x="220.2" y="100.3">C20</text>
<text x="252.1" y="100.3">C21</text>
<text x="50.2" y="105.6">R9</text>
<text x="60.8" y="105.6">R10</text>
<text x="83.9" y="102">P1</text>
<text x="220.2" y="103.8">10UF</text>
<text x="252.1" y="103.8">10UF</text>
<text x="54.5" y="108.9">220</text>
<text x="59.8" y="108.9">471</text>
<text x="135.9" y="110.7">R11</text>
<text x="135.9" y="112.5">10K</text>
<text x="236.2" y="112.6">R12</text>
<text x="48.4" y="118">RXLED</text>
<text x="60.8" y="118">MODE</text>
<text x="236.2" y="118">R15</text>
<text x="236.2" y="114.4">R13</text>
<text x="236.2" y="116.2">R14</text>
<text x="245" y="114.4">10K</text>
<text x="245" y="119.7">10K</text>
<text x="245" y="116.2">10K</text>
<text x="245" y="118">10K</text>
<text x="50.2" y="125">LED</text>
<text x="60.8" y="125">LED</text>
<text x="163.4" y="123.1">UP</text>
<text x="184.6" y="123.1">DOWN</text>
<text x="205.9" y="123.1">LEFT</text>
<text x="225.4" y="123.1">RIGHT</text>
<text x="163.4" y="131.9">SQUARE</text>
<text x="163.4" y="127.3">KEY</text>
<text x="184.6" y="131.9">CIRCLE</text>
<text x="184.6" y="127.3">KEY</text>
<text x="205.9" y="131.9">TRIANGLE</text>
<text x="205.9" y="127.3">KEY</text>
<text x="225.4" y="131.9">FORK</text>
<text x="225.4" y="127.3">KEY</text>
<text x="83.9" y="133.9">Header 16</text>
<text x="117.3" y="133.2">R16</text>
<text x="117.3" y="136.7">R17</text>
<text x="122.8" y="135.7">10K</text>
<text x="138.8" y="132.1">B1</text>
<text x="163.4" y="136.2">KEY</text>
<text x="184.6" y="136.2">KEY</text>
<text x="205.9" y="136.2">KEY</text>
<text x="225.4" y="136.2">KEY</text>
<text x="78.5" y="141">P3</text>
<text x="117.3" y="143.8">R18</text>
<text x="122.8" y="139.2">10K</text>
<text x="138.8" y="142.7">B2</text>
<text x="138.8" y="141">Header 3</text>
<text x="163.4" y="139">SELECT</text>
<text x="163.4" y="143.3">KEY</text>
<text x="184.6" y="139">START</text>
<text x="184.6" y="143.3">KEY</text>
<text x="205.9" y="139">RESET</text>
<text x="205.9" y="143.3">KEY</text>
<text x="78.5" y="149.8">Header 3X2</text>
<text x="117.3" y="147.3">R19</text>
<text x="122.8" y="146.3">10K</text>
<text x="122.8" y="149.8">10K</text>
<text x="163.4" y="146.1">K12</text>
<text x="184.6" y="146.1">K13</text>
<text x="205.9" y="146.1">K14</text>
<text x="138.8" y="151.6">Header 3</text>
<text x="163.4" y="150.3">KEY</text>
<text x="184.6" y="150.3">KEY</text>
<text x="205.9" y="150.3">KEY</text>
</g>
<g font-size="1.5" fill="#800000">
<text x="122.3" y="58.2" transform="rotate(-90 122.3 58.2)">P1-6</text>
<text x="124.1" y="58.2" transform="rotate(-90 124.1 58.2)">P1-7</text>
<text x="125.9" y="58.2" transform="rotate(-90 125.9 58.2)">MT</text>
<text x="127.7" y="58.2" transform="rotate(-90 127.7 58.2)">DD</text>
<text x="129.4" y="58.2" transform="rotate(-90 129.4 58.2)">DC</text>
<text x="119.8" y="104.2" transform="rotate(90 119.8 104.2)">P1-0</text>
<text x="135.7" y="104.2" transform="rotate(90 135.7 104.2)">RST</text>
</g>
<g font-size="1.5">
<text x="118.8" y="63.8" transform="rotate(-90 118.8 63.8)">40</text>
<text x="120.6" y="63.8" transform="rotate(-90 120.6 63.8)">39</text>
<text x="122.3" y="63.8" transform="rotate(-90 122.3 63.8)">38</text>
<text x="124.1" y="63.8" transform="rotate(-90 124.1 63.8)">37</text>
<text x="125.9" y="63.8" transform="rotate(-90 125.9 63.8)">36</text>
<text x="127.7" y="63.8" transform="rotate(-90 127.7 63.8)">35</text>
<text x="129.4" y="63.8" transform="rotate(-90 129.4 63.8)">34</text>
<text x="131.2" y="63.8" transform="rotate(-90 131.2 63.8)">33</text>
<text x="133" y="63.8" transform="rotate(-90 133 63.8)">32</text>
<text x="134.7" y="63.8" transform="rotate(-90 134.7 63.8)">31</text>
<text x="121.5" y="71.8" transform="rotate(-90 121.5 71.8)">DVDD1</text>
<text x="123.2" y="69.8" transform="rotate(-90 123.2 69.8)">P1_6</text>
<text x="125" y="69.8" transform="rotate(-90 125 69.8)">P1_7</text>
<text x="126.8" y="69.8" transform="rotate(-90 126.8 69.8)">P2_0</text>
<text x="128.5" y="69.8" transform="rotate(-90 128.5 69.8)">P2_1</text>
<text x="130.3" y="69.8" transform="rotate(-90 130.3 69.8)">P2_2</text>
<text x="135.6" y="71.8" transform="rotate(-90 135.6 71.8)">AVDD6</text>
<text x="119.7" y="72.8" transform="rotate(-90 119.7 72.8)">DCOUPL</text>
<text x="132.1" y="80" transform="rotate(-90 132.1 80)">P2_3/XOSC32K_Q2</text>
<text x="133.9" y="80" transform="rotate(-90 133.9 80)">P2_4/XOSC32K_Q1</text>
<text x="118.8" y="101.9" transform="rotate(-90 118.8 101.9)">11</text>
<text x="119.7" y="97.6" transform="rotate(-90 119.7 97.6)">P1_0</text>
<text x="120.6" y="101.9" transform="rotate(-90 120.6 101.9)">12</text>
<text x="121.5" y="97.6" transform="rotate(-90 121.5 97.6)">P0_7</text>
<text x="122.3" y="101.9" transform="rotate(-90 122.3 101.9)">13</text>
<text x="123.2" y="97.6" transform="rotate(-90 123.2 97.6)">P0_6</text>
<text x="124.1" y="101.9" transform="rotate(-90 124.1 101.9)">14</text>
<text x="125" y="97.6" transform="rotate(-90 125 97.6)">P0_5</text>
<text x="125.9" y="101.9" transform="rotate(-90 125.9 101.9)">15</text>
<text x="126.8" y="97.6" transform="rotate(-90 126.8 97.6)">P0_4</text>
<text x="127.7" y="101.9" transform="rotate(-90 127.7 101.9)">16</text>
<text x="128.5" y="97.6" transform="rotate(-90 128.5 97.6)">P0_3</text>
<text x="129.4" y="101.9" transform="rotate(-90 129.4 101.9)">17</text>
<text x="130.3" y="97.6" transform="rotate(-90 130.3 97.6)">P0_2</text>
<text x="131.2" y="101.9" transform="rotate(-90 131.2 101.9)">18</text>
<text x="132.1" y="97.6" transform="rotate(-90 132.1 97.6)">P0_1</text>
<text x="133" y="101.9" transform="rotate(-90 133 101.9)">19</text>
<text x="133.9" y="97.6" transform="rotate(-90 133.9 97.6)">P0_0</text>
<text x="134.7" y="101.9" transform="rotate(-90 134.7 101.9)">20</text>
<text x="135.6" y="97.6" transform="rotate(-90 135.6 97.6)">RESET_N</text>
<text x="238.4" y="99.4" transform="rotate(-90 238.4 99.4)">ADJ</text>
<text x="237.5" y="102.9" transform="rotate(-90 237.5 102.9)">1</text>
</g>
<g font-size="1.5" fill="#000080">
<text x="46" y="76" transform="rotate(-90 46 76)">IN4148</text>
<text x="74.3" y="76" transform="rotate(-90 74.3 76)">IN4148</text>
<text x="222.5" y="79.4" transform="rotate(90 222.5 79.4)">FUSE1</text>
<text x="232" y="81.3" transform="rotate(-90 232 81.3)">PGB1010603</text>
<text x="241" y="81.2" transform="rotate(-90 241 81.2)">PGB1010603</text>
</g>
</svg>
